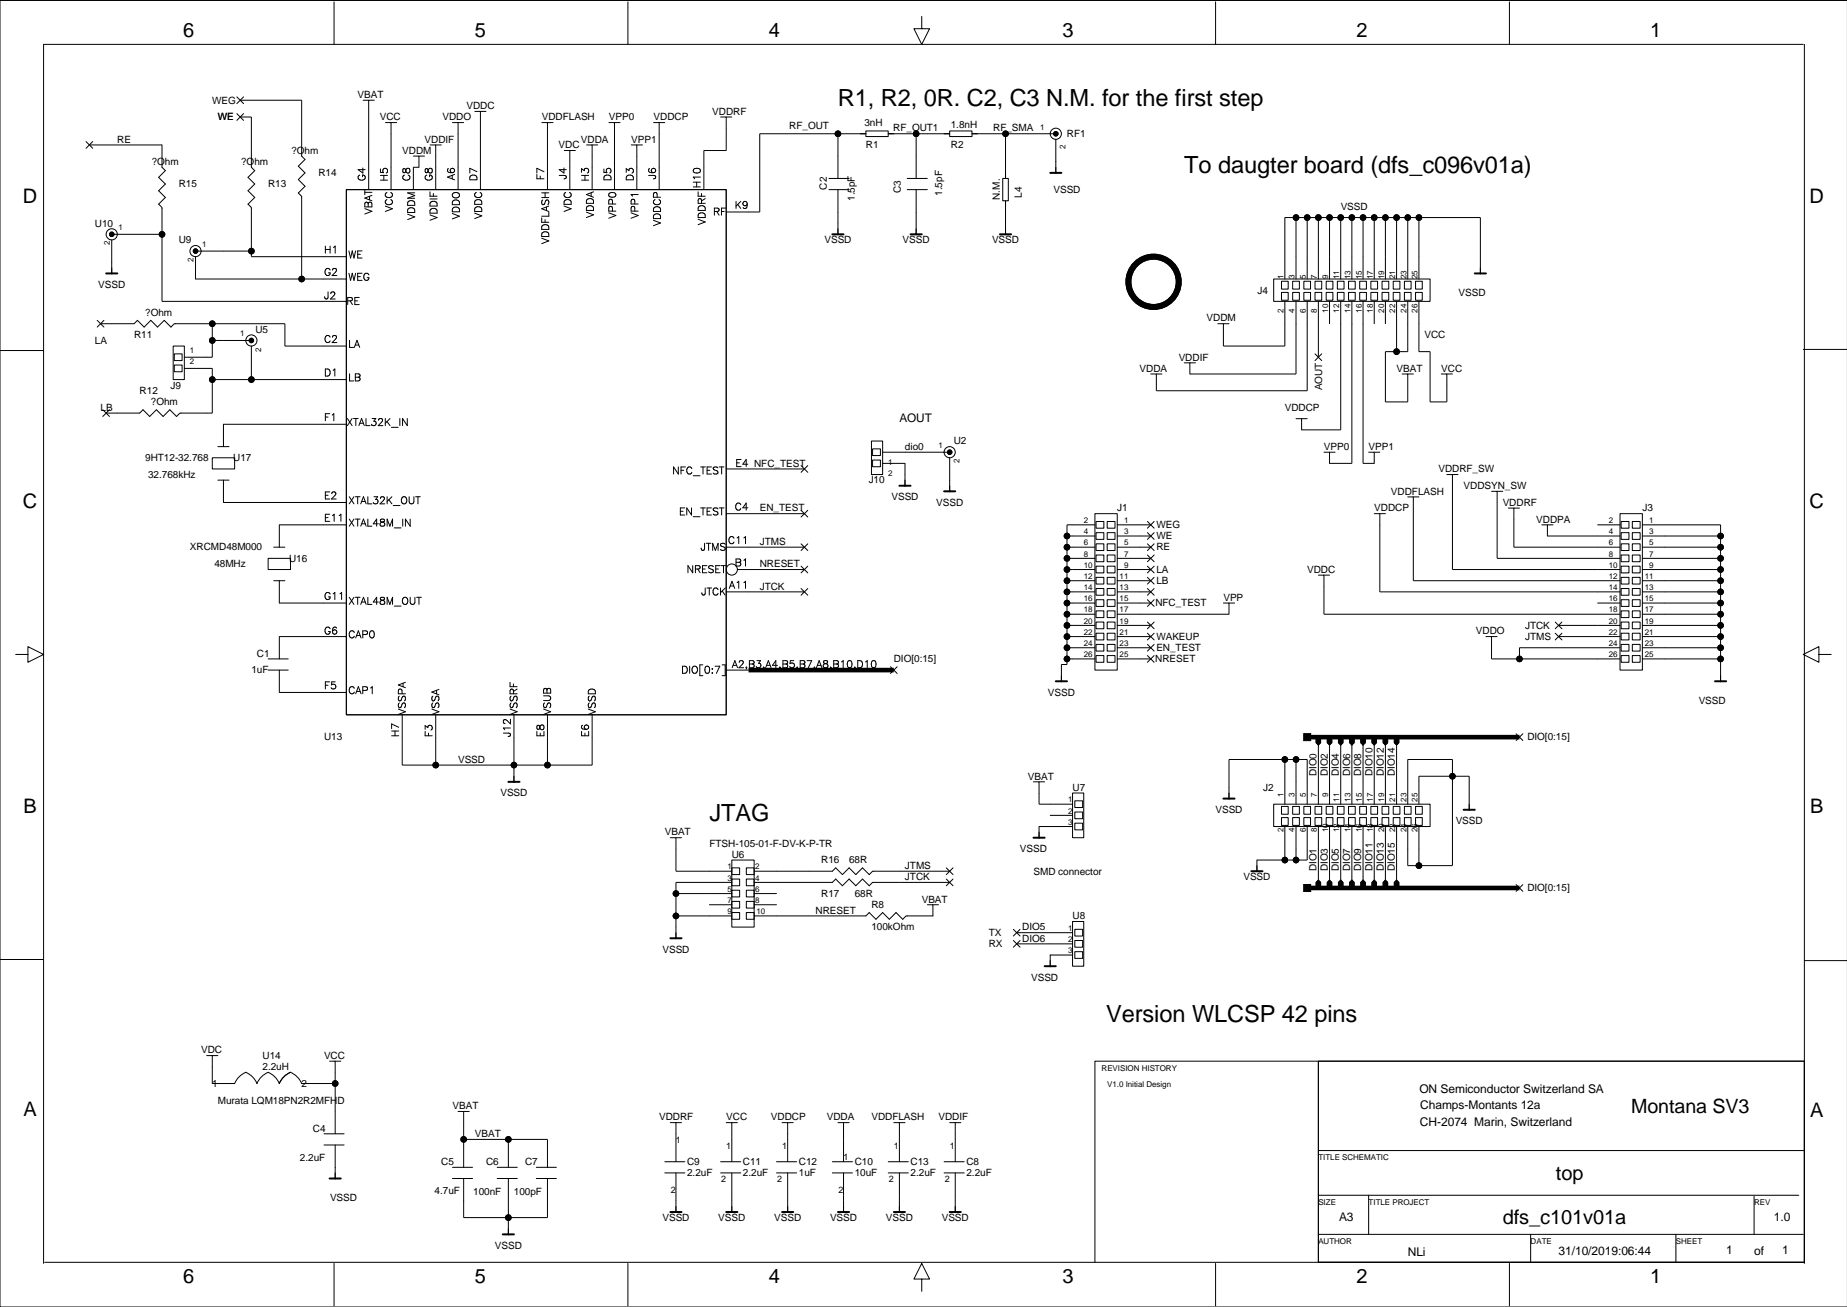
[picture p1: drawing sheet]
<svg xmlns="http://www.w3.org/2000/svg" width="420mm" height="297mm" viewBox="0 0 420 297" stroke-linecap="round" stroke-linejoin="round" font-family="sans-serif">
<g fill="none" stroke="#000" stroke-width=".23">
<path d="M75.9 .4v9.7M142.7 .4v9.7M209.5 3.7v2.8h1.8l-1.8 3.6-1.8-3.6h1.8M276.3 .4v9.7M343.1 .4v9.7M409.9 10.1h-400v277M410.1 10.1v277M419.9 .1h-419.9v296.9h419.9M19.6 32.2l1.5 1.5M20.3 32.9h.1M20.3 32.9h16.5v5.1l.8 .8-1.5 1.5 1.5 1.5-1.5 1.6 1.5 1.5-1.5 1.5 .7 .8v21.3h41.9M21.1 32.2l-1.5 1.5"/>
<path d="M53.8 25.8l1.6 1.6M53.8 22l1.6 1.5M54.6 26.6h.1M54.6 22.8h.1M54.6 26.6h2.5v11.4l.8 .8-1.5 1.5 1.5 1.5-1.5 1.6 1.5 1.5-1.5 1.5 .7 .8v11.1h21.6M54.6 22.8h14v12.7l.7 .7-1.5 1.6 1.5 1.5-1.5 1.5 1.5 1.5-1.5 1.6 .8 .7v18.8M55.4 25.8l-1.6 1.6M55.4 22l-1.6 1.5M82.5 22.8h1.3v20.3M83.8 25.3h.1M83.8 22.8h1.3M87.6 27.9h1.3v15.2"/>
<path d="M88.9 30.4h.1M88.9 27.9h1.2M94 35.5h1.2v2.5h-1.2v5.1M95.2 38h.1M95.2 35.5h1.3M97.8 32.9h1.2v10.2M99 35.5h.1M99 32.9h1.3M102.8 27.9h1.3v15.2M104.1 30.4h.1M104.1 27.9h1.3M107.9 25.3h1.3v17.8"/>
<path d="M109.2 27.9h.1M109.2 25.3h1.3M123.2 27.9h1.2v15.2M124.4 30.4h.1M124.4 27.9h1.3M128.2 34.2h1.3v8.9M129.5 36.7h.1M129.5 34.2h1.3M133.3 32.9h1.3v10.2M134.6 35.5h.1M134.6 32.9h1.3M138.4 27.9h1.3v15.2"/>
<path d="M139.7 30.4h.1M139.7 27.9h1.2M143.5 32.9h1.2v10.2M144.7 35.5h.1M144.7 32.9h1.3M148.6 27.9h1.2v15.2M149.8 30.4h.1M149.8 27.9h1.3M163.8 26.6h1.3v7.6h-5.1v8.9M165.1 29.1h.1M165.1 26.6h1.2M190.5 30.4v10.2"/>
<path d="M196.8 29.8h5.1v1.2h-5.1zM196.8 30.4h-24.1v17.8h-7.6M201.9 30.4h14M208.2 30.4v10.2M215.9 29.8h5v1.2h-5zM220.9 30.4h19.1M228.5 30.4v10.2M240 36.7h.1M240 31.7v7.6M25.4 59.6h.1M25.4 53.3h11.4M25.4 54.5v7.6"/>
<path d="M36.8 53.3h.1M44.4 58.3v5.1h34.3M44.4 57.1h12.7M78.7 43.1h86.4v119.3h-86.4zM188.4 43.1h4.6M188.4 40.6h4.6M190.5 50.7h.1M190.5 43.1v10.2M206.2 43.1h4.6M206.2 40.6h4.6M208.2 50.7h.1M208.2 43.1v10.2"/>
<path d="M227.9 40.6h1.3v5h-1.3zM228.5 50.7h.1M228.5 45.6v7.7M294.6 49.4v14M297.1 49.4v14M299.7 49.4v14M302.2 49.4v14M304.7 49.4v14M307.3 49.4v14M309.8 49.4v14M312.3 49.4v14M314.9 49.4v14"/>
<path d="M317.4 49.4v14M320 49.4v14M322.5 49.4v14M336.5 59.6h.1M0 79.7h9.9M22.1 72.8l1.5 1.5M22.9 73.6h.1M22.9 73.6h7.6l.7-.8 1.6 1.5 1.5-1.5 1.5 1.5 1.5-1.5 1.6 1.5 .7-.7h25.2v5h13.9M23.6 72.8l-1.5 1.5M39.4 78.6h2.5v7.7h-2.5zM48.2 73.6v7.6h-6.3M48.2 77.4h8.9"/>
<path d="M57.1 78.6v7.7M278.1 76.1h.1M278.1 73.6h1.2M289.5 63.4h35.5v5.1h-35.5zM291.3 63.9h1.5v1.8h-1.5zM291.3 66.5h1.5v1.7h-1.5zM292 68.5v10.1h-13.9v-5h-1.3M293.8 63.9h1.5v1.8h-1.5zM293.8 66.5h1.5v1.7h-1.5zM294.6 68.5v16.5h-24.2v-2.5h-1.2M296.4 63.9h1.5v1.8h-1.5zM296.4 66.5h1.5v1.7h-1.5z"/>
<path d="M297.1 68.5v20.3h-34.3v-3.8h-1.2M298.9 63.9h1.5v1.8h-1.5zM298.9 66.5h1.5v1.7h-1.5zM299.7 68.5v12.7M301.4 63.9h1.6v1.8h-1.6zM301.4 66.5h1.6v1.7h-1.6zM302.2 68.5v5.1M304 63.9h1.5v1.8h-1.5zM304 66.5h1.5v1.7h-1.5zM304.7 68.5v29.2h-8.9v-2.5h-1.2M306.5 63.9h1.5v1.8h-1.5zM306.5 66.5h1.5v1.7h-1.5z"/>
<path d="M307.3 68.5v36.8h-5.1v-2.5h-1.3M309 63.9h1.6v1.8h-1.6zM309 66.5h1.6v1.7h-1.6zM309.8 68.5v36.8h2.5v-2.5h-1.2M311.6 63.9h1.5v1.8h-1.5zM311.6 66.5h1.5v1.7h-1.5zM312.3 68.5v5.1M314.1 63.9h1.6v1.8h-1.6zM314.1 66.5h1.6v1.7h-1.6zM314.9 68.5v5.1M316.7 63.9h1.5v1.8h-1.5zM316.7 66.5h1.5v1.7h-1.5z"/>
<path d="M317.4 68.5v11.4M319.2 63.9h1.5v1.8h-1.5zM319.2 66.5h1.5v1.7h-1.5zM320 68.5v11.4h-5.1v11.4h5.1v-6.3h-1.3M321.7 63.9h1.6v1.8h-1.6zM321.7 66.5h1.6v1.7h-1.6zM322.5 68.5v11.4h2.5v11.4h3.9v-6.3h-1.3M336.5 62.1v-12.7h-44.5v14M409.9 79.4h9.9M23.4 93.1l1.5 1.5M24.1 93.9h.1M24.9 93.1l-1.5 1.5"/>
<path d="M39.6 80.4h1.8v1.5h-1.8zM39.6 83h1.8v1.5h-1.8zM41.9 83.7h6.3v10.2h-7.3l-.8 .7-1.5-1.5-1.5 1.5-1.5-1.5-1.6 1.5-1.5-1.5-.8 .8h-7.6M48.2 86.3h30.5M78.7 96.4h-27.9v5.1M262.8 87.5h.1M262.8 85h1.3M270.4 85h.1M270.4 82.5h1.3M295.8 97.7h.1M295.8 95.2h1.3M298.9 80.4l1.5 1.5"/>
<path d="M299.7 81.2h.1M300.4 80.4l-1.5 1.5M320 87.5h.1M320 85h1.2M328.9 87.5h.1M328.9 85h1.2M48.2 104h5.1v2.6h-5.1zM49.5 109.1h2.6M49.5 101.5h2.6M50.8 109.1v5.1h27.9M78.7 119.3h-15.2v5.1M165.1 106.6h17.7"/>
<path d="M165.1 116.7h17.7M182.1 116l1.5 1.5M182.1 105.8l1.5 1.5M182.8 116.7h.1M182.8 106.6h.1M183.6 116l-1.5 1.5M183.6 105.8l-1.5 1.5M198.1 100.2h2.5v7.7h-2.5zM198.3 102h1.8v1.5h-1.8zM198.3 104.6h1.8v1.5h-1.8zM200.6 102.8h15.3M200.6 105.3h5.1v5.1"/>
<path d="M205.7 107.9h.1M215.9 109.1h.1M215.9 104v7.7M248.9 116.7h5v35.6h-5zM248.9 119.3h-6.4v31.7h-1.3v3.8M249.1 118.5h1.8v1.5h-1.8zM251.7 118.5h1.7v1.5h-1.7zM253.9 119.3h7.7M260.8 118.5l1.5 1.5M261.6 119.3h.1M262.3 118.5l-1.5 1.5M302.2 105.3h.1"/>
<path d="M302.2 102.8h1.3M312.3 105.3h.1M312.3 116.7h1.3v17.8h54.6M312.3 102.8h1.3M313.6 119.3h.1M313.6 116.7h1.3M320 112.9h1.2v19.1h47M321.2 115.5h.1M321.2 112.9h1.3M328.9 107.9h1.2v21.5h38.1M330.1 110.4h.1M330.1 107.9h1.3"/>
<path d="M339 111.7h1.3v15.2h27.9M340.3 114.2h.1M340.3 111.7h1.3M342.8 115.5h1.3v8.9h24.1M344.1 118h.1M344.1 115.5h1.3M350.4 119.3h1.3v2.5h16.5M351.7 119.3h1.3M363.1 119.3h5.1M368.2 116.7h5.1v35.6h-5.1zM368.5 118.5h1.7v1.5h-1.7zM371 118.5h1.8v1.5h-1.8z"/>
<path d="M373.3 119.3h17.8v35.5M60.9 126.9h5.1v2.5h-5.1zM62.2 124.4h2.6M62.2 132h2.6M63.5 132v5.1h15.2M165.1 134.5h17.7M165.1 124.4h17.7M167.6 129.4h15.2M182.1 123.6l1.5 1.5M182.1 133.8l1.5 1.5M182.1 128.7l1.5 1.5M182.8 124.4h.1"/>
<path d="M182.8 134.5h.1M182.8 129.4h.1M183.6 123.6l-1.5 1.5M183.6 133.8l-1.5 1.5M183.6 128.7l-1.5 1.5M242.5 134.5h6.4M242.5 124.4h6.4M242.5 129.4h6.4M242.5 137.1h6.4M242.5 121.8h6.4M242.5 126.9h6.4M242.5 132h6.4"/>
<path d="M242.5 139.6h6.4M249.1 121.1h1.8v1.5h-1.8zM249.1 123.6h1.8v1.5h-1.8zM249.1 126.1h1.8v1.6h-1.8zM249.1 128.7h1.8v1.5h-1.8zM249.1 131.2h1.8v1.5h-1.8zM249.1 133.8h1.8v1.5h-1.8zM249.1 136.3h1.8v1.5h-1.8zM249.1 138.8h1.8v1.6h-1.8zM251.7 121.1h1.7v1.5h-1.7zM251.7 123.6h1.7v1.5h-1.7zM251.7 126.1h1.7v1.6h-1.7z"/>
<path d="M251.7 128.7h1.7v1.5h-1.7zM251.7 131.2h1.7v1.5h-1.7zM251.7 133.8h1.7v1.5h-1.7zM251.7 136.3h1.7v1.5h-1.7zM251.7 138.8h1.7v1.6h-1.7zM253.9 134.5h7.7M253.9 124.4h7.7M253.9 129.4h7.7M253.9 137.1h7.7M253.9 121.8h7.7M253.9 126.9h7.7M253.9 132h7.7"/>
<path d="M260.8 133.8l1.5 1.5M260.8 136.3l1.5 1.5M260.8 121.1l1.5 1.5M260.8 123.6l1.5 1.5M260.8 128.7l1.5 1.5M260.8 131.2l1.5 1.5M260.8 126.1l1.5 1.6M261.6 134.5h.1M261.6 137.1h.1M261.6 121.8h.1M261.6 124.4h.1M261.6 129.4h.1"/>
<path d="M261.6 132h.1M261.6 126.9h.1M262.3 133.8l-1.5 1.5M262.3 136.3l-1.5 1.5M262.3 121.1l-1.5 1.5M262.3 123.6l-1.5 1.5M262.3 128.7l-1.5 1.5M262.3 131.2l-1.5 1.5M262.3 126.1l-1.5 1.6M278.1 137.1h1.2v2.5h-25.4M279.3 139.6h.1M279.3 137.1h1.3"/>
<path d="M299.7 130.7h1.2v8.9h67.3M300.9 133.2h.1M300.9 130.7h1.3M351.7 121.8h.1M363.1 137.1h5.1M368.5 121.1h1.7v1.5h-1.7zM368.5 123.6h1.7v1.5h-1.7zM368.5 126.1h1.7v1.6h-1.7zM368.5 128.7h1.7v1.5h-1.7zM368.5 131.2h1.7v1.5h-1.7zM368.5 133.8h1.7v1.5h-1.7zM368.5 136.3h1.7v1.5h-1.7z"/>
<path d="M368.5 138.8h1.7v1.6h-1.7zM371 121.1h1.8v1.5h-1.8zM371 123.6h1.8v1.5h-1.8zM371 126.1h1.8v1.6h-1.8zM371 128.7h1.8v1.5h-1.8zM371 131.2h1.8v1.5h-1.8zM371 133.8h1.8v1.5h-1.8zM371 136.3h1.8v1.5h-1.8zM371 138.8h1.8v1.6h-1.8zM373.3 134.5h17.8M373.3 124.4h17.8M373.3 129.4h17.8"/>
<path d="M373.3 137.1h17.8M373.3 121.8h17.8M373.3 126.9h17.8M373.3 132h17.8M373.3 139.6h17.8M3.6 148.7h2.7v-1.7l3.6 1.7-3.6 1.8v-1.8M60.9 152.3h4.6M60.9 149.8h4.6M63.5 152.3v5.1h15.2M78.7 144.7h-15.2v5.1M165.1 152.3h5M202.4 151.5l1.5 1.6"/>
<path d="M203.2 152.3h.1M203.9 151.5l-1.5 1.6M241.2 152.3h.1M242.5 149.8h6.4M242.5 144.7h6.4M242.5 142.1h6.4M242.5 147.2h6.4M249.1 141.4h1.8v1.5h-1.8zM249.1 143.9h1.8v1.5h-1.8zM249.1 146.5h1.8v1.5h-1.8zM249.1 149h1.8v1.5h-1.8zM251.7 141.4h1.7v1.5h-1.7z"/>
<path d="M251.7 143.9h1.7v1.5h-1.7zM251.7 146.5h1.7v1.5h-1.7zM251.7 149h1.7v1.5h-1.7zM253.9 149.8h7.7M253.9 144.7h7.7M253.9 142.1h7.7M253.9 147.2h7.7M260.8 143.9l1.5 1.5M260.8 146.5l1.5 1.5M260.8 149l1.5 1.5M260.8 141.4l1.5 1.5M261.6 144.7h.1"/>
<path d="M261.6 147.2h.1M261.6 149.8h.1M261.6 142.1h.1M262.3 143.9l-1.5 1.5M262.3 146.5l-1.5 1.5M262.3 149l-1.5 1.5M262.3 141.4l-1.5 1.5M337.7 144.7h1.3v5.1h29.2M339 147.2h.1M339 144.7h1.3M353.5 143.9l1.5 1.5M353.5 141.4l1.5 1.5"/>
<path d="M354.2 144.7h.1M354.2 142.1h.1M354.2 144.7h14M354.2 142.1h14M355 143.9l-1.5 1.5M355 141.4l-1.5 1.5M368.2 147.2h-22.8v2.6M368.5 141.4h1.7v1.5h-1.7zM368.5 143.9h1.7v1.5h-1.7zM368.5 146.5h1.7v1.5h-1.7zM368.5 149h1.7v1.5h-1.7zM371 141.4h1.8v1.5h-1.8z"/>
<path d="M371 143.9h1.8v1.5h-1.8zM371 146.5h1.8v1.5h-1.8zM371 149h1.8v1.5h-1.8zM373.3 149.8h17.8M373.3 144.7h17.8M373.3 142.1h17.8M373.3 147.2h17.8M391.1 152.3h.1M413.4 148.7v-1.7l-3.5 1.7 3.5 1.8v-1.8h2.8M91.4 162.4v11.5h43.2v-11.5M99 162.4v11.5M116.8 175.1h.1"/>
<path d="M116.8 162.4v15.3M124.4 162.4v11.5M234.9 177.7h1.3v5.1h7.6M236.2 177.7h1.2M279.3 179h.1M292 172.6v10.2M294.6 172.6v10.2M299.1 168l.6-.5 .5 .5v.8l-.5 .5-.6-.5zM299.7 170.1h.1M299.7 169.3v13.5M301.7 168l.5-.5 .5 .5v.8l-.5 .5-.5-.5zM302.2 170.1h.1"/>
<path d="M302.2 169.3v13.5M304.7 170.1h.1M304.7 167.5l.5 .5v.8l-.5 .5-.5-.5v-.8zM304.7 169.3v13.5M306.8 168l.5-.5 .5 .5v.8l-.5 .5-.5-.5zM307.3 170.1h.1M307.3 169.3v13.5M309.3 168l.5-.5 .5 .5v.8l-.5 .5-.5-.5zM309.8 170.1h.1M309.8 169.3v13.5M311.8 168l.5-.5 .6 .5v.8l-.6 .5-.5-.5zM312.3 170.1h.1"/>
<path d="M312.3 169.3v13.5M314.4 168l.5-.5 .5 .5v.8l-.5 .5-.5-.5zM314.9 170.1h.1M314.9 169.3v13.5M316.9 168l.5-.5 .5 .5v.8l-.5 .5-.5-.5zM317.4 170.1h.1M317.4 169.3v13.5M344.6 166.8l1.5 1.5M345.4 167.5h.1M346.1 166.8l-1.5 1.5M152.4 190.4h1.2v7.6h12.7M153.6 192.9h.1"/>
<path d="M153.6 190.4h1.3M166.3 195.5h5.1v15.2h-5.1zM166.3 197.2h1.8v1.6h-1.8zM166.3 199.8h1.8v1.5h-1.8zM169.6 197.2h1.8v1.6h-1.8zM169.6 199.8h1.8v1.5h-1.8zM171.4 198h17.8l.7-.8 1.6 1.6 1.5-1.6 1.5 1.6 1.5-1.6 1.6 1.6 .7-.8h17.6M215.1 197.2l1.5 1.6M215.1 199.8l1.5 1.5M215.9 198h.1M216.6 197.2l-1.5 1.6M216.6 199.8l-1.5 1.5"/>
<path d="M236.2 180.2h.1M236.2 187.8h.1M238.7 185.3h5.1M243.8 180.2h2.5v10.2h-2.5zM243.8 187.8h-7.6v2.6M244.3 182h1.8v1.5h-1.8zM244.3 184.5h1.8v1.6h-1.8zM244.3 187.1h1.8v1.5h-1.8zM279.3 181.5v-8.9h17.8v10.2M285.7 195.5h.1M289.5 182.8h35.5v5h-35.5zM291.3 183.3h1.5v1.8h-1.5z"/>
<path d="M291.3 185.8h1.5v1.8h-1.5zM292 187.8v7.7M293.8 183.3h1.5v1.8h-1.5zM293.8 185.8h1.5v1.8h-1.5zM294.6 187.8v7.7M296.4 183.3h1.5v1.8h-1.5zM296.4 185.8h1.5v1.8h-1.5zM297.1 187.8v7.7h-11.4v2.5M298.9 183.3h1.5v1.8h-1.5zM298.9 185.8h1.5v1.8h-1.5zM299.7 199.3h.1M299.7 187.8v12.2"/>
<path d="M301.4 183.3h1.6v1.8h-1.6zM301.4 185.8h1.6v1.8h-1.6zM302.2 199.3h.1M302.2 187.8v12.2M304 183.3h1.5v1.8h-1.5zM304 185.8h1.5v1.8h-1.5zM304.7 199.3h.1M304.7 187.8v12.2M306.5 183.3h1.5v1.8h-1.5zM306.5 185.8h1.5v1.8h-1.5zM307.3 199.3h.1M307.3 187.8v12.2"/>
<path d="M309 183.3h1.6v1.8h-1.6zM309 185.8h1.6v1.8h-1.6zM309.8 199.3h.1M309.8 187.8v12.2M311.6 183.3h1.5v1.8h-1.5zM311.6 185.8h1.5v1.8h-1.5zM312.3 199.3h.1M312.3 187.8v12.2M314.1 183.3h1.6v1.8h-1.6zM314.1 185.8h1.6v1.8h-1.6zM314.9 199.3h.1M314.9 187.8v12.2"/>
<path d="M316.7 183.3h1.5v1.8h-1.5zM316.7 185.8h1.5v1.8h-1.5zM317.4 199.3h.1M317.4 187.8v12.2M319.2 183.3h1.5v1.8h-1.5zM319.2 185.8h1.5v1.8h-1.5zM320 182.8v-10.2h10.1v24.1h-10.1v-8.9M321.7 183.3h1.6v1.8h-1.6zM321.7 185.8h1.6v1.8h-1.6zM322.5 182.8v-6.4h11.4v7.6M322.5 187.8v8.9M333.9 181.5h.1"/>
<path d="M0 218.1h9.9M153.6 210.7h.1M153.6 203.1h12.7M153.6 208.2h12.7M161.3 205.6h5M166.3 202.3h1.8v1.5h-1.8zM166.3 204.9h1.8v1.5h-1.8zM166.3 207.4h1.8v1.5h-1.8zM166.3 200.5h-12.7v12.7M169.6 202.3h1.8v1.5h-1.8zM169.6 204.9h1.8v1.5h-1.8zM169.6 207.4h1.8v1.5h-1.8z"/>
<path d="M171.4 200.5h17.8l.7-.7 1.6 1.5 1.5-1.5 1.5 1.5 1.5-1.5 1.6 1.5 .7-.8h17.6M171.4 203.1h5.1M171.4 205.6h5.1M210.8 205.6h1.2v2.6h-6.1l-.7 .7-1.5-1.5-1.6 1.5-1.5-1.5-1.5 1.5-1.5-1.5-.8 .8h-25.4M212 208.2h.1M212 205.6h1.3M215.9 200.5h.1M230.3 211.2l1.5 1.5M230.3 213.7l1.5 1.6M231.1 212h.1M231.1 214.5h.1M231.1 212h12.7"/>
<path d="M231.1 214.5h12.7M231.8 211.2l-1.5 1.5M231.8 213.7l-1.5 1.6M238.7 217h.1M243.8 209.4h2.5v10.2h-2.5zM243.8 217h-5.1v2.6M244.3 211.2h1.8v1.5h-1.8zM244.3 213.7h1.8v1.6h-1.8zM244.3 216.3h1.8v1.5h-1.8zM299.1 200.5l.6-.5 .5 .5v.8l-.5 .5-.6-.5zM301.7 200.5l.5-.5 .5 .5v.8l-.5 .5-.5-.5zM304.7 200l.5 .5v.8l-.5 .5-.5-.5v-.8z"/>
<path d="M306.8 200.5l.5-.5 .5 .5v.8l-.5 .5-.5-.5zM309.3 200.5l.5-.5 .5 .5v.8l-.5 .5-.5-.5zM311.8 200.5l.5-.5 .6 .5v.8l-.6 .5-.5-.5zM314.4 200.5l.5-.5 .5 .5v.8l-.5 .5-.5-.5zM316.9 200.5l.5-.5 .5 .5v.8l-.5 .5-.5-.5zM344.6 201l1.5 1.6M345.4 201.8h.1M346.1 201l-1.5 1.6M410.1 218.3h9.8M47 239.9h1.2v6.4h5.1l1-1.6 1.6-1M48.2 239.9h1.3M48.2 242.4h.1"/>
<path d="M55.8 243.7l1.1 .6a4.4 4.4 0 0 1 1.5 2l1-1.6 1.6-1M60.9 243.7l1.1 .6a4.4 4.4 0 0 1 1.5 2l1-1.6 1.6-1M66 243.7l1.5 1 1.1 1.6h7.6M73.6 257.7h4.6M74.9 241.2h1.3v16.5M76.2 243.7h.1M76.2 241.2h1.3M104.1 252.6h1.3v12.7M105.4 255.1h.1M105.4 258.9h19v6.4M105.4 252.6h1.3M115.5 258.9h.1"/>
<path d="M115.5 258.9v6.4M152.4 255.1h1.2v8.9M153.6 257.7h.1M153.6 255.1h1.3M165.1 255.1h1.2v8.9M166.3 257.7h.1M166.3 255.1h1.3M177.8 255.1h1.2v8.9M179 257.7h.1M179 255.1h1.3M190.5 255.1h1.2v8.9M191.7 257.7h.1"/>
<path d="M191.7 255.1h1.3M203.2 255.1h1.2v8.9M204.4 257.7h.1M204.4 255.1h1.3M215.9 255.1h1.2v8.9M217.1 257.7h.1M217.1 255.1h1.3M299.7 241.2h110.4v45.7h-110.4zM299.7 241.2h-50.8v45.7M73.6 260.2h4.6M76.2 265.3h.1M76.2 260.2v7.6"/>
<path d="M102.8 267.8h4.6M102.8 265.3h4.6M105.4 267.8v8.9h19v-8.9M113 267.8h4.6M113 265.3h4.6M115.5 278h.1M115.5 267.8v12.7M121.9 267.8h4.6M121.9 265.3h4.6M151.1 266.6h4.6M151.1 264h4.6M153.6 272.9h.1"/>
<path d="M153.6 266.6v8.9M163.8 266.6h4.6M163.8 264h4.6M166.3 272.9h.1M166.3 266.6v8.9M176.5 266.6h4.6M176.5 264h4.6M179 272.9h.1M179 266.6v8.9M189.2 266.6h4.6M189.2 264h4.6M191.7 272.9h.1"/>
<path d="M191.7 266.6v8.9M201.9 266.6h4.6M201.9 264h4.6M204.4 272.9h.1M204.4 266.6v8.9M214.6 266.6h4.6M214.6 264h4.6M217.1 272.9h.1M217.1 266.6v8.9M299.7 261.5h110.4M299.7 271.6h109.1M311.1 271.6v8.9"/>
<path d="M398.7 271.9v8.6M10.2 286.9h399.9M75.9 287.1v9.7M142.7 287.1v9.7M209.5 290.7h1.8l-1.8-3.6-1.8 3.6h1.8v2.8M276.3 287.1v9.7M299.7 280.5h110.2M343.1 287.1v9.7M347.9 280.5v6.4M380.9 280.5v6.4"/>
<circle cx="190.5" cy="30.4" r=".63"/>
<circle cx="208.2" cy="30.4" r=".63"/>
<circle cx="228.5" cy="30.4" r=".63"/>
<circle cx="240" cy="30.4" r="1.27"/>
<circle cx="240" cy="30.4" r=".51"/>
<circle cx="25.4" cy="53.3" r="1.27"/>
<circle cx="25.4" cy="53.3" r=".51"/>
<circle cx="36.8" cy="53.3" r=".63"/>
<circle cx="44.4" cy="57.1" r="1.27"/>
<circle cx="44.4" cy="57.1" r=".51"/>
<circle cx="57.1" cy="57.1" r=".63"/>
<circle cx="294.6" cy="49.4" r=".63"/>
<circle cx="297.1" cy="49.4" r=".63"/>
<circle cx="299.7" cy="49.4" r=".63"/>
<circle cx="302.2" cy="49.4" r=".63"/>
<circle cx="304.7" cy="49.4" r=".63"/>
<circle cx="307.3" cy="49.4" r=".63"/>
<circle cx="309.8" cy="49.4" r=".63"/>
<circle cx="312.3" cy="49.4" r=".63"/>
<circle cx="314.9" cy="49.4" r=".63"/>
<circle cx="317.4" cy="49.4" r=".63"/>
<circle cx="320" cy="49.4" r=".63"/>
<circle cx="322.5" cy="49.4" r=".63"/>
<circle cx="48.2" cy="73.6" r=".63"/>
<circle cx="48.2" cy="77.4" r=".63"/>
<circle cx="57.1" cy="77.4" r="1.27"/>
<circle cx="57.1" cy="77.4" r=".51"/>
<circle cx="68.6" cy="63.4" r=".63"/>
<circle cx="317.4" cy="79.9" r=".63"/>
<circle cx="48.2" cy="86.3" r=".63"/>
<circle cx="57.1" cy="86.3" r=".63"/>
<circle cx="215.9" cy="102.8" r=".51"/>
<circle cx="215.9" cy="102.8" r="1.27"/>
<circle cx="166.3" cy="129.4" r="1.27"/>
<circle cx="242.5" cy="134.5" r=".63"/>
<circle cx="242.5" cy="132" r=".63"/>
<circle cx="242.5" cy="139.6" r=".63"/>
<circle cx="242.5" cy="124.4" r=".63"/>
<circle cx="242.5" cy="129.4" r=".63"/>
<circle cx="242.5" cy="137.1" r=".63"/>
<circle cx="242.5" cy="126.9" r=".63"/>
<circle cx="242.5" cy="121.8" r=".63"/>
<circle cx="391.1" cy="134.5" r=".63"/>
<circle cx="391.1" cy="124.4" r=".63"/>
<circle cx="391.1" cy="139.6" r=".63"/>
<circle cx="391.1" cy="132" r=".63"/>
<circle cx="391.1" cy="129.4" r=".63"/>
<circle cx="391.1" cy="137.1" r=".63"/>
<circle cx="391.1" cy="126.9" r=".63"/>
<circle cx="391.1" cy="121.8" r=".63"/>
<circle cx="242.5" cy="142.1" r=".63"/>
<circle cx="242.5" cy="147.2" r=".63"/>
<circle cx="242.5" cy="144.7" r=".63"/>
<circle cx="242.5" cy="149.8" r=".63"/>
<circle cx="345.4" cy="149.8" r=".63"/>
<circle cx="391.1" cy="142.1" r=".63"/>
<circle cx="391.1" cy="147.2" r=".63"/>
<circle cx="391.1" cy="144.7" r=".63"/>
<circle cx="391.1" cy="149.8" r=".63"/>
<circle cx="99" cy="173.9" r=".63"/>
<circle cx="116.8" cy="173.9" r=".63"/>
<circle cx="124.4" cy="173.9" r=".63"/>
<circle cx="292" cy="172.6" r=".63"/>
<circle cx="294.6" cy="172.6" r=".63"/>
<circle cx="330.1" cy="176.4" r=".63"/>
<circle cx="292" cy="195.5" r=".63"/>
<circle cx="294.6" cy="195.5" r=".63"/>
<circle cx="322.5" cy="196.7" r=".63"/>
<circle cx="153.6" cy="203.1" r=".63"/>
<circle cx="153.6" cy="208.2" r=".63"/>
<circle cx="76.2" cy="246.3" r=".63"/>
<circle cx="105.4" cy="258.9" r=".63"/>
<circle cx="115.5" cy="258.9" r=".63"/>
<circle cx="115.5" cy="276.7" r=".63"/>
</g>
<g fill="none" stroke="#000" stroke-width=".45">
<path d="M238.7 39.3h2.5M189.2 53.3h2.5M207 53.3h2.5M227.3 53.3h2.5M24.1 62.1h2.6M335.2 62.1h2.5M204.4 110.4h2.6M214.6 111.7h2.5M240 154.8h2.5M389.8 154.8h2.5M115.5 177.7h2.6M234.9 190.4h2.5"/>
<path d="M278.1 181.5h2.5M284.4 198h2.6M332.7 184h2.5M152.4 213.2h2.5M237.4 219.6h2.6M74.9 267.8h2.6M152.4 275.5h2.5M165.1 275.5h2.5M177.8 275.5h2.5M190.5 275.5h2.5M203.2 275.5h2.5M215.9 275.5h2.5"/>
<path d="M114.3 280.5h2.5"/>
</g>
<g fill="#000" stroke="#000" stroke-width=".23">
<path d="M296.3 166.7h1.6v1.6h-1.6z" fill-rule="evenodd"/>
<path d="M299.1 168l.6-.5 .5 .5v.8l-.5 .5-.6-.5z" fill-rule="evenodd"/>
<path d="M301.7 168l.5-.5 .5 .5v.8l-.5 .5-.5-.5z" fill-rule="evenodd"/>
<path d="M304.7 167.5l.5 .5v.8l-.5 .5-.5-.5v-.8z" fill-rule="evenodd"/>
<path d="M306.8 168l.5-.5 .5 .5v.8l-.5 .5-.5-.5z" fill-rule="evenodd"/>
<path d="M309.3 168l.5-.5 .5 .5v.8l-.5 .5-.5-.5z" fill-rule="evenodd"/>
<path d="M311.8 168l.5-.5 .6 .5v.8l-.6 .5-.5-.5z" fill-rule="evenodd"/>
<path d="M314.4 168l.5-.5 .5 .5v.8l-.5 .5-.5-.5z" fill-rule="evenodd"/>
<path d="M316.9 168l.5-.5 .5 .5v.8l-.5 .5-.5-.5z" fill-rule="evenodd"/>
<path d="M296.3 201h1.6v1.6h-1.6z" fill-rule="evenodd"/>
<path d="M299.1 200.5l.6-.5 .5 .5v.8l-.5 .5-.6-.5z" fill-rule="evenodd"/>
<path d="M301.7 200.5l.5-.5 .5 .5v.8l-.5 .5-.5-.5z" fill-rule="evenodd"/>
<path d="M304.7 200l.5 .5v.8l-.5 .5-.5-.5v-.8z" fill-rule="evenodd"/>
<path d="M306.8 200.5l.5-.5 .5 .5v.8l-.5 .5-.5-.5z" fill-rule="evenodd"/>
<path d="M309.3 200.5l.5-.5 .5 .5v.8l-.5 .5-.5-.5z" fill-rule="evenodd"/>
<path d="M311.8 200.5l.5-.5 .6 .5v.8l-.6 .5-.5-.5z" fill-rule="evenodd"/>
<path d="M314.4 200.5l.5-.5 .5 .5v.8l-.5 .5-.5-.5z" fill-rule="evenodd"/>
<path d="M316.9 200.5l.5-.5 .5 .5v.8l-.5 .5-.5-.5z" fill-rule="evenodd"/>
<circle cx="190.5" cy="30.4" r=".63"/>
<circle cx="208.2" cy="30.4" r=".63"/>
<circle cx="228.5" cy="30.4" r=".63"/>
<circle cx="240" cy="30.4" r=".51"/>
<circle cx="25.4" cy="53.3" r=".51"/>
<circle cx="36.8" cy="53.3" r=".63"/>
<circle cx="44.4" cy="57.1" r=".51"/>
<circle cx="57.1" cy="57.1" r=".63"/>
<circle cx="294.6" cy="49.4" r=".63"/>
<circle cx="297.1" cy="49.4" r=".63"/>
<circle cx="299.7" cy="49.4" r=".63"/>
<circle cx="302.2" cy="49.4" r=".63"/>
<circle cx="304.7" cy="49.4" r=".63"/>
<circle cx="307.3" cy="49.4" r=".63"/>
<circle cx="309.8" cy="49.4" r=".63"/>
<circle cx="312.3" cy="49.4" r=".63"/>
<circle cx="314.9" cy="49.4" r=".63"/>
<circle cx="317.4" cy="49.4" r=".63"/>
<circle cx="320" cy="49.4" r=".63"/>
<circle cx="322.5" cy="49.4" r=".63"/>
<circle cx="48.2" cy="73.6" r=".63"/>
<circle cx="48.2" cy="77.4" r=".63"/>
<circle cx="57.1" cy="77.4" r=".51"/>
<circle cx="68.6" cy="63.4" r=".63"/>
<circle cx="317.4" cy="79.9" r=".63"/>
<circle cx="48.2" cy="86.3" r=".63"/>
<circle cx="57.1" cy="86.3" r=".63"/>
<circle cx="215.9" cy="102.8" r=".51"/>
<circle cx="242.5" cy="134.5" r=".63"/>
<circle cx="242.5" cy="132" r=".63"/>
<circle cx="242.5" cy="139.6" r=".63"/>
<circle cx="242.5" cy="124.4" r=".63"/>
<circle cx="242.5" cy="129.4" r=".63"/>
<circle cx="242.5" cy="137.1" r=".63"/>
<circle cx="242.5" cy="126.9" r=".63"/>
<circle cx="242.5" cy="121.8" r=".63"/>
<circle cx="391.1" cy="134.5" r=".63"/>
<circle cx="391.1" cy="124.4" r=".63"/>
<circle cx="391.1" cy="139.6" r=".63"/>
<circle cx="391.1" cy="132" r=".63"/>
<circle cx="391.1" cy="129.4" r=".63"/>
<circle cx="391.1" cy="137.1" r=".63"/>
<circle cx="391.1" cy="126.9" r=".63"/>
<circle cx="391.1" cy="121.8" r=".63"/>
<circle cx="242.5" cy="142.1" r=".63"/>
<circle cx="242.5" cy="147.2" r=".63"/>
<circle cx="242.5" cy="144.7" r=".63"/>
<circle cx="242.5" cy="149.8" r=".63"/>
<circle cx="345.4" cy="149.8" r=".63"/>
<circle cx="391.1" cy="142.1" r=".63"/>
<circle cx="391.1" cy="147.2" r=".63"/>
<circle cx="391.1" cy="144.7" r=".63"/>
<circle cx="391.1" cy="149.8" r=".63"/>
<circle cx="99" cy="173.9" r=".63"/>
<circle cx="116.8" cy="173.9" r=".63"/>
<circle cx="124.4" cy="173.9" r=".63"/>
<circle cx="292" cy="172.6" r=".63"/>
<circle cx="294.6" cy="172.6" r=".63"/>
<circle cx="330.1" cy="176.4" r=".63"/>
<circle cx="292" cy="195.5" r=".63"/>
<circle cx="294.6" cy="195.5" r=".63"/>
<circle cx="322.5" cy="196.7" r=".63"/>
<circle cx="153.6" cy="203.1" r=".63"/>
<circle cx="153.6" cy="208.2" r=".63"/>
<circle cx="76.2" cy="246.3" r=".63"/>
<circle cx="105.4" cy="258.9" r=".63"/>
<circle cx="115.5" cy="258.9" r=".63"/>
<circle cx="115.5" cy="276.7" r=".63"/>
</g>
<path d="M170.1 152.3h33.1M297.1 167.5h48.3M297.1 201.8h48.3" fill="none" stroke="#000" stroke-width="1" stroke-linecap="butt"/>
<circle cx="262.2" cy="64" r="5.7" fill="none" stroke="#000" stroke-width="1.3"/>
<g font-size="5.4">
<text x="190.5" y="24.1">R1, R2, 0R. C2, C3 N.M. for the first step</text>
<text x="269.2" y="39.3">To daugter board (dfs_c096v01a)</text>
<text x="161.3" y="186.6">JTAG</text>
<text x="251.4" y="232.3">Version WLCSP 42 pins</text>
</g>
<g font-size="4.5">
<text x="41.7" y="8.4">6</text>
<text x="107.9" y="8.4">5</text>
<text x="174.7" y="8.4">4</text>
<text x="241.5" y="8.4">3</text>
<text x="308.3" y="8.4">2</text>
<text x="375.1" y="8.4">1</text>
<text x="5.2" y="46.2">D</text>
<text x="411.3" y="46.2">D</text>
<text x="5.2" y="115.6">C</text>
<text x="411.3" y="115.6">C</text>
<text x="5.4" y="184.9">B</text>
<text x="411.4" y="184.9">B</text>
<text x="5.4" y="253.7">A</text>
<text x="370.8" y="252.8">Montana SV3</text>
<text x="411.4" y="254">A</text>
<text x="353.7" y="268.1">top</text>
<text x="341.6" y="278.2">dfs_c101v01a</text>
<text x="41.7" y="291.5">6</text>
<text x="107.9" y="291.5">5</text>
<text x="174.7" y="291.5">4</text>
<text x="241.5" y="291.5">3</text>
<text x="308.3" y="291.5">2</text>
<text x="375.1" y="291.5">1</text>
</g>
<g font-size="2.7">
<text x="204.4" y="95.8">AOUT</text>
<text x="322.6" y="248.3">ON Semiconductor Switzerland SA</text>
<text x="322.7" y="256">CH-2074 Marin, Switzerland</text>
<text x="322.8" y="252.1">Champs-Montants 12a</text>
<text x="304.3" y="277.5">A3</text>
<text x="403.2" y="277.5">1.0</text>
<text x="320" y="285.5">NLi</text>
<text x="354.2" y="285.2">31/10/2019:06:44</text>
<text x="392.3" y="285">1</text>
<text x="398.7" y="285.2">of</text>
<text x="405" y="285">1</text>
</g>
<g font-size="2.5">
<text x="82.6" y="41.2" transform="rotate(-90 82.6 41.2)">G4</text>
<text x="87.7" y="41.2" transform="rotate(-90 87.7 41.2)">H5</text>
<text x="92.8" y="41.2" transform="rotate(-90 92.8 41.2)">C8</text>
<text x="97.9" y="41.2" transform="rotate(-90 97.9 41.2)">G8</text>
<text x="103" y="40.9" transform="rotate(-90 103 40.9)">A6</text>
<text x="108" y="41.2" transform="rotate(-90 108 41.2)">D7</text>
<text x="123.3" y="40.9" transform="rotate(-90 123.3 40.9)">F7</text>
<text x="128.4" y="40.8" transform="rotate(-90 128.4 40.8)">J4</text>
<text x="133.4" y="41.2" transform="rotate(-90 133.4 41.2)">H3</text>
<text x="138.5" y="41.2" transform="rotate(-90 138.5 41.2)">D5</text>
<text x="143.6" y="41.2" transform="rotate(-90 143.6 41.2)">D3</text>
<text x="148.7" y="40.8" transform="rotate(-90 148.7 40.8)">J6</text>
<text x="158.8" y="42.8" transform="rotate(-90 158.8 42.8)">H10</text>
<text x="167" y="46.8">K9</text>
<text x="84.2" y="48.7" transform="rotate(-90 84.2 48.7)">VBAT</text>
<text x="88.8" y="48.1" transform="rotate(-90 88.8 48.1)">VCC</text>
<text x="93.9" y="50" transform="rotate(-90 93.9 50)">VDDM</text>
<text x="99" y="50.1" transform="rotate(-90 99 50.1)">VDDIF</text>
<text x="104.1" y="49.8" transform="rotate(-90 104.1 49.8)">VDDO</text>
<text x="109.1" y="49.8" transform="rotate(-90 109.1 49.8)">VDDC</text>
<text x="129.5" y="48.1" transform="rotate(-90 129.5 48.1)">VDC</text>
<text x="134.5" y="49.5" transform="rotate(-90 134.5 49.5)">VDDA</text>
<text x="139.6" y="49.7" transform="rotate(-90 139.6 49.7)">VPP0</text>
<text x="144.7" y="49.7" transform="rotate(-90 144.7 49.7)">VPP1</text>
<text x="149.8" y="51.4" transform="rotate(-90 149.8 51.4)">VDDCP</text>
<text x="159.9" y="51.1" transform="rotate(-90 159.9 51.1)">VDDRF</text>
<text x="162.1" y="48.4">RF</text>
<text x="73.6" y="57">H1</text>
<text x="79.1" y="58.1">WE</text>
<text x="124.4" y="55.4" transform="rotate(-90 124.4 55.4)">VDDFLASH</text>
<text x="73.6" y="62.1">G2</text>
<text x="79.1" y="63.2">WEG</text>
<text x="73.6" y="67.4">J2</text>
<text x="78.7" y="68.7">RE</text>
<text x="73.6" y="77.3">C2</text>
<text x="79.1" y="78.4">LA</text>
<text x="73.6" y="84.9">D1</text>
<text x="79.1" y="86">LB</text>
<text x="73.6" y="95.1">F1</text>
<text x="78.7" y="96.2">XTAL32K_IN</text>
<text x="152.8" y="107.2">NFC_TEST</text>
<text x="167.1" y="105.5">E4</text>
<text x="73.6" y="112.9">E2</text>
<text x="79.1" y="114">XTAL32K_OUT</text>
<text x="73.6" y="117.9">E11</text>
<text x="79.1" y="119">XTAL48M_IN</text>
<text x="154.3" y="116.5">EN_TEST</text>
<text x="167" y="115.4">C4</text>
<text x="159.2" y="124.6">JTMS</text>
<text x="165.4" y="123">C11</text>
<text x="156.1" y="129.6">NRESET</text>
<text x="167" y="128.1">B1</text>
<text x="73.6" y="135.7">G11</text>
<text x="79.1" y="136.8">XTAL48M_OUT</text>
<text x="159.4" y="134.7">JTCK</text>
<text x="165.7" y="133.2">A11</text>
<text x="73.6" y="143.6">G6</text>
<text x="79.1" y="144.4">CAP0</text>
<text x="154.8" y="152.5">DIO[0:7]</text>
<text x="166.3" y="151.2">A2,B3,A4,B5,B7,A8,B10,D10</text>
<text x="73.6" y="156">F5</text>
<text x="79.1" y="157.1">CAP1</text>
<text x="90.3" y="167.5" transform="rotate(-90 90.3 167.5)">H7</text>
<text x="91.8" y="162.4" transform="rotate(-90 91.8 162.4)">VSSPA</text>
<text x="97.9" y="167.5" transform="rotate(-90 97.9 167.5)">F3</text>
<text x="99.4" y="162.4" transform="rotate(-90 99.4 162.4)">VSSA</text>
<text x="115.7" y="167.5" transform="rotate(-90 115.7 167.5)">J12</text>
<text x="117.2" y="162.4" transform="rotate(-90 117.2 162.4)">VSSRF</text>
<text x="123.3" y="167.5" transform="rotate(-90 123.3 167.5)">E8</text>
<text x="124.8" y="162.4" transform="rotate(-90 124.8 162.4)">VSUB</text>
<text x="133.4" y="167.5" transform="rotate(-90 133.4 167.5)">E6</text>
<text x="135" y="162.4" transform="rotate(-90 135 162.4)">VSSD</text>
</g>
<g font-size="2.3">
<text x="48.2" y="23.5">WEG</text>
<text x="81.3" y="22.3">VBAT</text>
<text x="49.5" y="27.3">WE</text>
<text x="86.3" y="27.4">VCC</text>
<text x="100.6" y="27.4">VDDO</text>
<text x="106" y="24.8">VDDC</text>
<text x="123.2" y="27.4">VDDFLASH</text>
<text x="138.4" y="27.4">VPP0</text>
<text x="148.6" y="27.4">VDDCP</text>
<text x="161.9" y="26.1">VDDRF</text>
<text x="179.4" y="29.4">RF_OUT</text>
<text x="196.5" y="28.6">3nH</text>
<text x="203" y="29.9">RF_OUT1</text>
<text x="216.1" y="29">1.8nH</text>
<text x="225.7" y="29.9">RF_SMA</text>
<text x="26.7" y="32.4">RE</text>
<text x="66.2" y="35">?Ohm</text>
<text x="91.4" y="35">VDDM</text>
<text x="96.5" y="32.4">VDDIF</text>
<text x="127" y="33.7">VDC</text>
<text x="132" y="32.4">VDDA</text>
<text x="143.5" y="32.4">VPP1</text>
<text x="196.8" y="33.7">R1</text>
<text x="216.1" y="33.6">R2</text>
<text x="242.5" y="31.2">RF1</text>
<text x="34.5" y="37.5">?Ohm</text>
<text x="54.8" y="37.5">?Ohm</text>
<text x="72.4" y="40">R14</text>
<text x="40.6" y="42.6">R15</text>
<text x="60.9" y="42.6">R13</text>
<text x="188" y="43.1" transform="rotate(-90 188 43.1)">C2</text>
<text x="194.3" y="45.6" transform="rotate(-90 194.3 45.6)">1.5pF</text>
<text x="204.7" y="43.8" transform="rotate(-90 204.7 43.8)">C3</text>
<text x="214.1" y="44.5" transform="rotate(-90 214.1 44.5)">1.5pF</text>
<text x="227.3" y="45.4" transform="rotate(-90 227.3 45.4)">N.M.</text>
<text x="232.3" y="45" transform="rotate(-90 232.3 45)">L4</text>
<text x="239.4" y="43.9">VSSD</text>
<text x="304.7" y="47.7">VSSD</text>
<text x="21.6" y="51.5">U10</text>
<text x="40.6" y="55.3">U9</text>
<text x="187.4" y="55.3">VSSD</text>
<text x="205.2" y="55.3">VSSD</text>
<text x="225.5" y="55.3">VSSD</text>
<text x="22.3" y="65.4">VSSD</text>
<text x="33" y="71.8">?Ohm</text>
<text x="285.8" y="66.7">J4</text>
<text x="331.5" y="67.3">VSSD</text>
<text x="30.5" y="76.9">R11</text>
<text x="58.1" y="75.6">U5</text>
<text x="274.3" y="73.1">VDDM</text>
<text x="323.8" y="76.9">VCC</text>
<text x="21.6" y="78.1">LA</text>
<text x="267.9" y="82">VDDIF</text>
<text x="31.7" y="89.6">R12</text>
<text x="38.7" y="88.3">J9</text>
<text x="259" y="84.5">VDDA</text>
<text x="300.5" y="88.7" transform="rotate(-90 300.5 88.7)">AOUT</text>
<text x="317.4" y="84.5">VBAT</text>
<text x="327.6" y="84.5">VCC</text>
<text x="22.9" y="93.4">LB</text>
<text x="34.3" y="92.1">?Ohm</text>
<text x="292" y="93.4">VDDCP</text>
<text x="216.8" y="101">U2</text>
<text x="33" y="104.8">9HT12-32.768</text>
<text x="53" y="104.8">U17</text>
<text x="171.4" y="106.1">NFC_TEST</text>
<text x="205.7" y="102.3">dio0</text>
<text x="300.9" y="102.3">VPP0</text>
<text x="311.1" y="102.3">VPP1</text>
<text x="327" y="107.3">VDDRF_SW</text>
<text x="33.7" y="108.6">32.768kHz</text>
<text x="197.4" y="109.9">J10</text>
<text x="202.6" y="113.7">VSSD</text>
<text x="316.2" y="112.4">VDDFLASH</text>
<text x="332.7" y="111.2">VDDSYN_SW</text>
<text x="172.7" y="116.2">EN_TEST</text>
<text x="212.8" y="115">VSSD</text>
<text x="253.9" y="116.2">J1</text>
<text x="312.3" y="116.2">VDDCP</text>
<text x="341.6" y="115">VDDRF</text>
<text x="349.2" y="118.8">VDDPA</text>
<text x="373.3" y="116.2">J3</text>
<text x="43.2" y="125.1">XRCMD48M000</text>
<text x="172.7" y="123.8">JTMS</text>
<text x="262.8" y="120">WEG</text>
<text x="262.8" y="122.6">WE</text>
<text x="262.8" y="125.1">RE</text>
<text x="48.7" y="128.9">48MHz</text>
<text x="65.7" y="127.7">U16</text>
<text x="172.7" y="128.9">NRESET</text>
<text x="262.8" y="130.2">LA</text>
<text x="297.1" y="130.2">VDDC</text>
<text x="172.7" y="134">JTCK</text>
<text x="262.6" y="137.8">NFC_TEST</text>
<text x="262.8" y="132.7">LB</text>
<text x="278.1" y="136.5">VPP</text>
<text x="346.6" y="142.9">JTCK</text>
<text x="58.4" y="149.2">C1</text>
<text x="262.8" y="145.4">WAKEUP</text>
<text x="262.8" y="148">EN_TEST</text>
<text x="335.5" y="144.2">VDDO</text>
<text x="346.6" y="145.4">JTMS</text>
<text x="57.1" y="153">1uF</text>
<text x="203.2" y="150.5">DIO[0:15]</text>
<text x="262.6" y="150.5">NRESET</text>
<text x="238.2" y="158.1">VSSD</text>
<text x="386.1" y="160">VSSD</text>
<text x="73.6" y="168.2">U13</text>
<text x="104.1" y="173.4">VSSD</text>
<text x="347.1" y="168.3">DIO[0:15]</text>
<text x="233.6" y="177.2">VBAT</text>
<text x="243.8" y="179.7">U7</text>
<text x="287.1" y="179.7">J2</text>
<text x="299.3" y="176.4" transform="rotate(-90 299.3 176.4)">DIO0</text>
<text x="301.8" y="176.4" transform="rotate(-90 301.8 176.4)">DIO2</text>
<text x="304.3" y="176.4" transform="rotate(-90 304.3 176.4)">DIO4</text>
<text x="306.9" y="176.4" transform="rotate(-90 306.9 176.4)">DIO6</text>
<text x="309.4" y="176.4" transform="rotate(-90 309.4 176.4)">DIO8</text>
<text x="312" y="176.4" transform="rotate(-90 312 176.4)">DIO10</text>
<text x="314.5" y="176.4" transform="rotate(-90 314.5 176.4)">DIO12</text>
<text x="317" y="176.4" transform="rotate(-90 317 176.4)">DIO14</text>
<text x="113.7" y="181">VSSD</text>
<text x="276.3" y="184.8">VSSD</text>
<text x="151.1" y="189.9">VBAT</text>
<text x="330.9" y="187.3">VSSD</text>
<text x="161.3" y="192.4">FTSH-105-01-F-DV-K-P-TR</text>
<text x="166.3" y="194.9">U6</text>
<text x="186.6" y="196.2">R16</text>
<text x="193" y="196.2">68R</text>
<text x="205.7" y="197.5">JTMS</text>
<text x="231.8" y="193.7">VSSD</text>
<text x="186.6" y="203.8">R17</text>
<text x="194.3" y="203.8">68R</text>
<text x="205.7" y="200">JTCK</text>
<text x="234.9" y="198.8">SMD connector</text>
<text x="282.6" y="200">VSSD</text>
<text x="299.3" y="198" transform="rotate(-90 299.3 198)">DIO1</text>
<text x="301.8" y="198" transform="rotate(-90 301.8 198)">DIO3</text>
<text x="304.3" y="198" transform="rotate(-90 304.3 198)">DIO5</text>
<text x="306.9" y="198" transform="rotate(-90 306.9 198)">DIO7</text>
<text x="309.4" y="198" transform="rotate(-90 309.4 198)">DIO9</text>
<text x="312" y="198" transform="rotate(-90 312 198)">DIO11</text>
<text x="314.5" y="198" transform="rotate(-90 314.5 198)">DIO13</text>
<text x="317" y="198" transform="rotate(-90 317 198)">DIO15</text>
<text x="347.1" y="202.6">DIO[0:15]</text>
<text x="185.4" y="207.6">NRESET</text>
<text x="198.1" y="206.4">R8</text>
<text x="209.5" y="205.1">VBAT</text>
<text x="243.8" y="208.9">U8</text>
<text x="198.1" y="211.5">100kOhm</text>
<text x="224.7" y="212.7">TX</text>
<text x="224.7" y="215.3">RX</text>
<text x="232.4" y="211.5">DIO5</text>
<text x="232.4" y="214">DIO6</text>
<text x="150.6" y="216.5">VSSD</text>
<text x="234.4" y="222.9">VSSD</text>
<text x="45.7" y="239.4">VDC</text>
<text x="59.7" y="240.7">U14</text>
<text x="59.7" y="243.2">2.2uH</text>
<text x="73.6" y="240.7">VCC</text>
<text x="48.2" y="246.9">1</text>
<text x="49.5" y="250.8">Murata LQM18PN2R2MFHD</text>
<text x="68.6" y="246.9">2</text>
<text x="71.1" y="257.2">C4</text>
<text x="102.8" y="252.1">VBAT</text>
<text x="149.8" y="254.6">VDDRF</text>
<text x="165.1" y="254.6">VCC</text>
<text x="175.2" y="254.6">VDDCP</text>
<text x="187.9" y="254.6">VDDA</text>
<text x="198.1" y="254.6">VDDFLASH</text>
<text x="213.3" y="254.6">VDDIF</text>
<text x="68.2" y="263.9">2.2uF</text>
<text x="107.9" y="258.4">VBAT</text>
<text x="100.3" y="264.8">C5</text>
<text x="110.5" y="264.8">C6</text>
<text x="119.4" y="264.8">C7</text>
<text x="156.2" y="267.3">2.2uF</text>
<text x="156.2" y="264.8">C9</text>
<text x="168.9" y="264.8">C11</text>
<text x="168.9" y="267.3">2.2uF</text>
<text x="181.6" y="264.8">C12</text>
<text x="181.6" y="267.3">1uF</text>
<text x="194.3" y="267.3">10uF</text>
<text x="194.3" y="264.8">C10</text>
<text x="207" y="267.3">2.2uF</text>
<text x="207" y="264.8">C13</text>
<text x="219.7" y="264.8">C8</text>
<text x="219.7" y="267.3">2.2uF</text>
<text x="75" y="273">VSSD</text>
<text x="98.8" y="271.4">4.7uF</text>
<text x="107.5" y="271.5">100nF</text>
<text x="116.8" y="271.5">100pF</text>
<text x="150.6" y="277.5">VSSD</text>
<text x="163.3" y="277.5">VSSD</text>
<text x="176" y="277.5">VSSD</text>
<text x="188.7" y="277.5">VSSD</text>
<text x="201.4" y="277.5">VSSD</text>
<text x="214" y="277.5">VSSD</text>
<text x="112.5" y="283.8">VSSD</text>
</g>
<g font-size="2">
<text x="153.6" y="259.8">1</text>
<text x="165.1" y="261">1</text>
<text x="177.8" y="261">1</text>
<text x="191.7" y="263.6">1</text>
<text x="203.2" y="261">1</text>
<text x="215.9" y="261">1</text>
<text x="163.9" y="268.6">2</text>
<text x="176.6" y="268.6">2</text>
<text x="202" y="268.6">2</text>
<text x="214.7" y="268.6">2</text>
<text x="152.5" y="271.2">2</text>
<text x="190.6" y="271.2">2</text>
</g>
<g font-size="1.8">
<text x="236.4" y="29.5">1</text>
<text x="242.2" y="33.9" transform="rotate(-90 242.2 33.9)">2</text>
<text x="26.9" y="52.3">1</text>
<text x="24.9" y="55.8" transform="rotate(-90 24.9 55.8)">2</text>
<text x="44" y="59.6" transform="rotate(-90 44 59.6)">2</text>
<text x="46" y="56.1">1</text>
<text x="291.7" y="63.4" transform="rotate(-90 291.7 63.4)">1</text>
<text x="294.3" y="63.4" transform="rotate(-90 294.3 63.4)">3</text>
<text x="296.8" y="63.4" transform="rotate(-90 296.8 63.4)">5</text>
<text x="299.3" y="63.4" transform="rotate(-90 299.3 63.4)">7</text>
<text x="301.9" y="63.4" transform="rotate(-90 301.9 63.4)">9</text>
<text x="304.4" y="63.4" transform="rotate(-90 304.4 63.4)">11</text>
<text x="307" y="63.4" transform="rotate(-90 307 63.4)">13</text>
<text x="309.5" y="63.4" transform="rotate(-90 309.5 63.4)">15</text>
<text x="312" y="63.4" transform="rotate(-90 312 63.4)">17</text>
<text x="314.6" y="63.4" transform="rotate(-90 314.6 63.4)">19</text>
<text x="317.1" y="63.4" transform="rotate(-90 317.1 63.4)">21</text>
<text x="319.7" y="63.4" transform="rotate(-90 319.7 63.4)">23</text>
<text x="322.2" y="63.4" transform="rotate(-90 322.2 63.4)">25</text>
<text x="291.7" y="71" transform="rotate(-90 291.7 71)">2</text>
<text x="294.3" y="71" transform="rotate(-90 294.3 71)">4</text>
<text x="296.8" y="71" transform="rotate(-90 296.8 71)">6</text>
<text x="299.3" y="71" transform="rotate(-90 299.3 71)">8</text>
<text x="301.9" y="71" transform="rotate(-90 301.9 71)">10</text>
<text x="304.4" y="71" transform="rotate(-90 304.4 71)">12</text>
<text x="307" y="71" transform="rotate(-90 307 71)">14</text>
<text x="309.5" y="71" transform="rotate(-90 309.5 71)">16</text>
<text x="312" y="71" transform="rotate(-90 312 71)">18</text>
<text x="314.6" y="71" transform="rotate(-90 314.6 71)">20</text>
<text x="317.1" y="71" transform="rotate(-90 317.1 71)">22</text>
<text x="319.7" y="71" transform="rotate(-90 319.7 71)">24</text>
<text x="322.2" y="71" transform="rotate(-90 322.2 71)">26</text>
<text x="54.6" y="76.5">1</text>
<text x="43.2" y="82.8">2</text>
<text x="43.2" y="80.3">1</text>
<text x="59.4" y="79.9" transform="rotate(-90 59.4 79.9)">2</text>
<text x="213.3" y="101.9">1</text>
<text x="201.9" y="105.7">1</text>
<text x="218.1" y="105.3" transform="rotate(-90 218.1 105.3)">2</text>
<text x="201.9" y="108.2">2</text>
<text x="246.3" y="118.9">2</text>
<text x="255.5" y="118.9">1</text>
<text x="365.7" y="118.9">2</text>
<text x="374.8" y="118.9">1</text>
<text x="246.3" y="123.9">6</text>
<text x="246.3" y="121.4">4</text>
<text x="255.5" y="123.9">5</text>
<text x="255.5" y="121.4">3</text>
<text x="365.7" y="121.4">4</text>
<text x="365.7" y="123.9">6</text>
<text x="374.8" y="121.4">3</text>
<text x="374.8" y="123.9">5</text>
<text x="246.3" y="131.6">12</text>
<text x="246.3" y="129">10</text>
<text x="246.3" y="126.5">8</text>
<text x="254.5" y="131.6">11</text>
<text x="255.5" y="129">9</text>
<text x="255.5" y="126.5">7</text>
<text x="365.7" y="129">10</text>
<text x="365.7" y="131.6">12</text>
<text x="365.7" y="126.5">8</text>
<text x="373.8" y="131.6">11</text>
<text x="374.8" y="129">9</text>
<text x="374.8" y="126.5">7</text>
<text x="246.3" y="134.1">14</text>
<text x="246.3" y="136.6">16</text>
<text x="254.5" y="134.1">13</text>
<text x="254.5" y="136.6">15</text>
<text x="365.7" y="134.1">14</text>
<text x="365.7" y="136.6">16</text>
<text x="373.8" y="134.1">13</text>
<text x="373.8" y="136.6">15</text>
<text x="246.3" y="141.7">20</text>
<text x="246.3" y="139.2">18</text>
<text x="254.5" y="141.7">19</text>
<text x="254.5" y="139.2">17</text>
<text x="365.7" y="141.7">20</text>
<text x="365.7" y="139.2">18</text>
<text x="373.8" y="139.2">17</text>
<text x="373.8" y="141.7">19</text>
<text x="246.3" y="149.3">26</text>
<text x="246.3" y="144.3">22</text>
<text x="246.3" y="146.8">24</text>
<text x="254.5" y="144.3">21</text>
<text x="254.5" y="146.8">23</text>
<text x="254.5" y="149.3">25</text>
<text x="365.7" y="149.3">26</text>
<text x="365.7" y="144.3">22</text>
<text x="365.7" y="146.8">24</text>
<text x="373.8" y="149.3">25</text>
<text x="373.8" y="144.3">21</text>
<text x="373.8" y="146.8">23</text>
<text x="242.8" y="184.9">2</text>
<text x="242.8" y="182.4">1</text>
<text x="291.7" y="181.2" transform="rotate(-90 291.7 181.2)">1</text>
<text x="294.3" y="181.2" transform="rotate(-90 294.3 181.2)">3</text>
<text x="296.8" y="181.2" transform="rotate(-90 296.8 181.2)">5</text>
<text x="299.3" y="181.2" transform="rotate(-90 299.3 181.2)">7</text>
<text x="301.9" y="181.2" transform="rotate(-90 301.9 181.2)">9</text>
<text x="304.4" y="182.2" transform="rotate(-90 304.4 182.2)">11</text>
<text x="307" y="182.2" transform="rotate(-90 307 182.2)">13</text>
<text x="309.5" y="182.2" transform="rotate(-90 309.5 182.2)">15</text>
<text x="312" y="182.2" transform="rotate(-90 312 182.2)">17</text>
<text x="314.6" y="182.2" transform="rotate(-90 314.6 182.2)">19</text>
<text x="317.1" y="182.2" transform="rotate(-90 317.1 182.2)">21</text>
<text x="319.7" y="182.2" transform="rotate(-90 319.7 182.2)">23</text>
<text x="322.2" y="182.2" transform="rotate(-90 322.2 182.2)">25</text>
<text x="242.8" y="187.4">3</text>
<text x="291.7" y="189.1" transform="rotate(-90 291.7 189.1)">2</text>
<text x="294.3" y="189.1" transform="rotate(-90 294.3 189.1)">4</text>
<text x="296.8" y="189.1" transform="rotate(-90 296.8 189.1)">6</text>
<text x="299.3" y="189.1" transform="rotate(-90 299.3 189.1)">8</text>
<text x="301.9" y="189.1" transform="rotate(-90 301.9 189.1)">10</text>
<text x="304.4" y="189.1" transform="rotate(-90 304.4 189.1)">12</text>
<text x="307" y="189.1" transform="rotate(-90 307 189.1)">14</text>
<text x="309.5" y="189.1" transform="rotate(-90 309.5 189.1)">16</text>
<text x="312" y="189.1" transform="rotate(-90 312 189.1)">18</text>
<text x="314.6" y="189.1" transform="rotate(-90 314.6 189.1)">20</text>
<text x="317.1" y="189.1" transform="rotate(-90 317.1 189.1)">22</text>
<text x="319.7" y="189.1" transform="rotate(-90 319.7 189.1)">24</text>
<text x="322.2" y="189.1" transform="rotate(-90 322.2 189.1)">26</text>
<text x="165.3" y="197.6">1</text>
<text x="171.7" y="197.6">2</text>
<text x="165.3" y="200.1">3</text>
<text x="165.3" y="202.7">5</text>
<text x="171.7" y="202.7">6</text>
<text x="171.7" y="200.1">4</text>
<text x="165.3" y="207.7">9</text>
<text x="165.3" y="205.2">7</text>
<text x="171.7" y="205.2">8</text>
<text x="171.9" y="207.7">10</text>
<text x="242.8" y="214.1">2</text>
<text x="242.8" y="211.6">1</text>
<text x="242.8" y="216.6">3</text>
<text x="250.4" y="243.3">REVISION HISTORY</text>
<text x="251.7" y="247.1">V1.0 Initial Design</text>
<text x="299.7" y="263.6">TITLE SCHEMATIC</text>
<text x="299.7" y="273.8">SIZE</text>
<text x="311.1" y="273.8">TITLE PROJECT</text>
<text x="398.7" y="273.8">REV</text>
<text x="299.7" y="282.7">AUTHOR</text>
<text x="347.9" y="282.7">DATE</text>
<text x="380.9" y="282.7">SHEET</text>
</g>
</svg>
